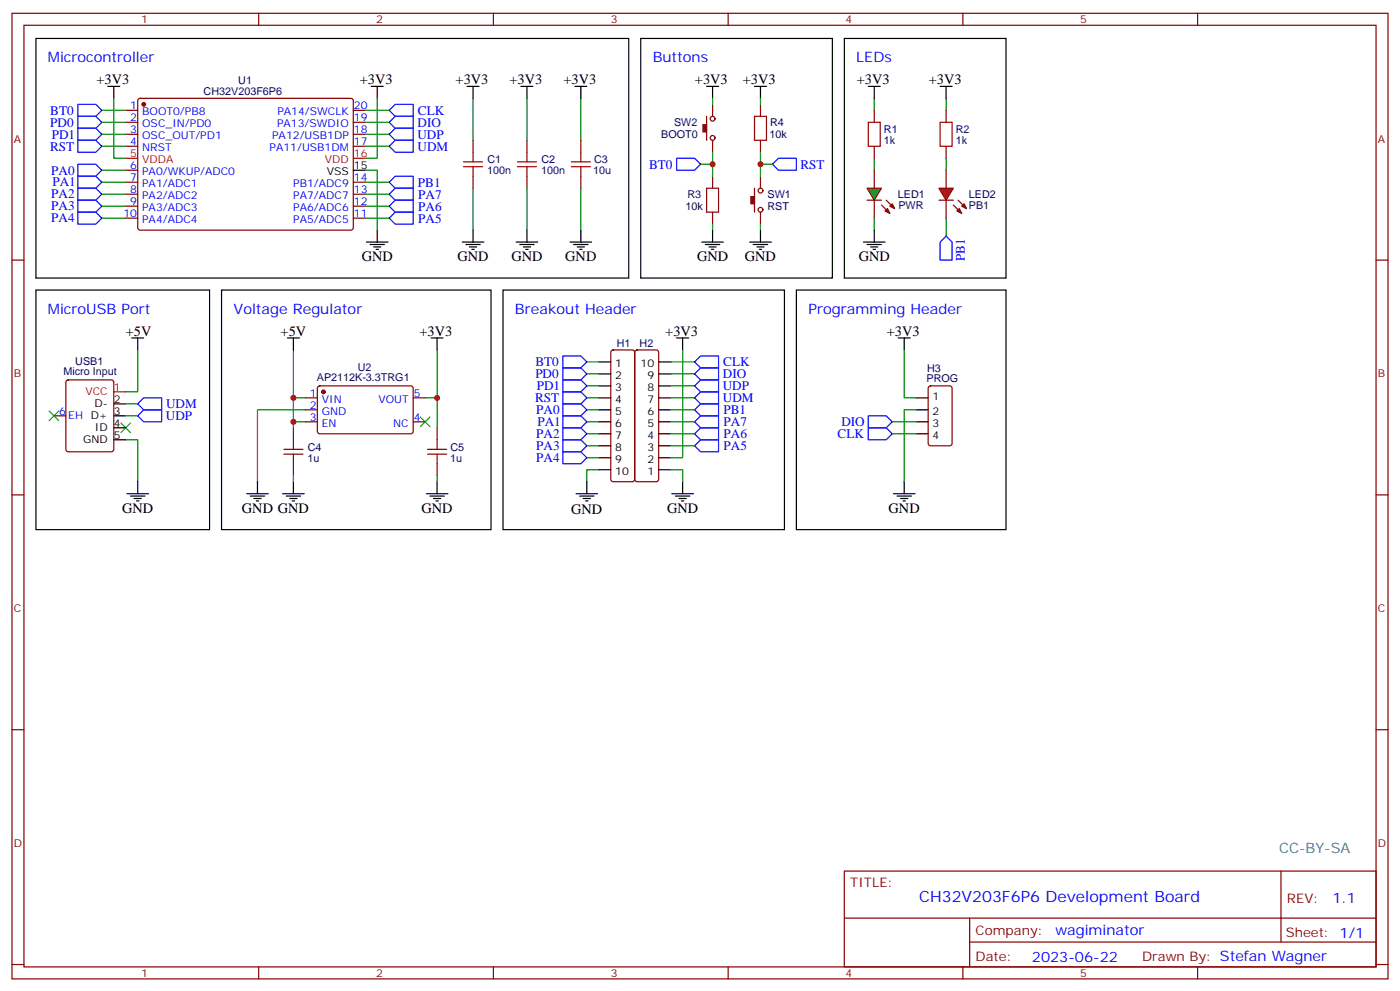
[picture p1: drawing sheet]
<svg xmlns="http://www.w3.org/2000/svg" width="412mm" height="292mm" viewBox="0 0 412 292" stroke-linecap="round" stroke-linejoin="round" font-family="sans-serif">
<g fill="none" stroke="#870000" stroke-width=".35">
<path d="M3.5 3.9h405.4v284.4h-405.4zM7.1 7.4h398.2v277.3h-398.2zM76.2 3.9v3.5M145.3 3.9v3.5M214.5 3.9v3.5M283.6 3.9v3.5M352.8 3.9v3.5M37 32.5h3.6M37 36h3.6M37 39.5h3.6M40.8 29.2l.5-.2h62.3l.5 .7-.1 37.6-.6 .5-62.4-.1-.4-.6v-37.4zM104.1 32.5h3.5"/>
<path d="M104.1 36h3.5M104.1 39.5h3.5M278.7 32.5v3.5M37 43.1h3.6M37 50.1h3.6M37 53.7h3.6M37 57.2h3.6M104.1 43.1h3.5M104.1 53.7h3.5M104.1 57.2h3.5M139.3 41.3v3.5M139.3 51.9v3.5"/>
<path d="M155.2 41.3v3.5M155.2 51.9v3.5M171.1 41.3v3.5M171.1 51.9v3.5M276.6 58.9h4.2M278.7 43.1v3.5M278.7 50.1v5.3M278.7 58.9v5.3M282.2 58.9l2.5 2.5M3.5 76.6h3.6M37 60.7h3.6M37 64.2h3.6"/>
<path d="M104.1 60.7h3.5M104.1 64.2h3.5M280.8 60.4l2.5 2.4M405.3 76.6h3.6M3.5 145.7h3.6M405.3 145.7h3.6M3.5 214.9h3.6M405.3 214.9h3.6M248.7 256.5h156.6v28.2h-156.6zM377.3 256.5v20.9M248.7 270.4h156.5M285.6 277.4h119.6"/>
<path d="M285.6 270.4v14.1M3.5 284h3.6M76.2 284.7v3.6M145.3 284.7v3.6M214.5 284.7v3.6M283.6 284.7v3.6M352.8 284.7v3.6M405.3 284h3.6"/>
</g>
<g fill="#870000" stroke="#870000" stroke-width=".35">
<path d="M281.9 62.1l.7-.7 .7 1.4z"/>
<path d="M283.3 60.7l.7-.7 .7 1.4z"/>
<circle cx="42.3" cy="30.7" r=".53"/>
</g>
<path d="M37 46.6h3.6M104.1 46.6h3.5" fill="none" stroke="#f00" stroke-width=".35"/>
<g fill="none" stroke="#000" stroke-width=".35">
<path d="M248.7 11.3h47.6v70.6h-47.6zM31.7 25.4h3.6M33.5 25.4v3.6M109.4 25.4h3.5M111.1 25.4v3.6M137.6 25.4h3.5M139.3 25.4v3.6M153.5 25.4h3.5M155.2 25.4v3.6M169.3 25.4h3.6M171.1 25.4v3.6M104.1 50.1h3.5"/>
<path d="M107.9 71.3h6.4M109 72h4.2M110.1 72.7h2.1M110.8 73.4h.7M111.1 67.8v3.5M136.2 71.3h6.3M137.2 72h4.3M138.3 72.7h2.1M139 73.4h.7M139.3 67.8v3.5M152 71.3h6.4M153.1 72h4.2"/>
<path d="M154.2 72.7h2.1M154.9 73.4h.7M155.2 67.8v3.5M167.9 71.3h6.4M169 72h4.2M170 72.7h2.2M170.7 73.4h.7M171.1 67.8v3.5"/>
</g>
<g fill="none" stroke="#00f" stroke-width=".35">
<path d="M22.9 30.7h5.3l1.8 1.8-1.8 1.8h-5.3zM22.9 34.3h5.3l1.8 1.7-1.8 1.8h-5.3zM22.9 37.8h5.3l1.8 1.7-1.8 1.8h-5.3zM114.7 39.5l1.7-1.7h5.3v3.5h-5.3zM114.7 36l1.7-1.7h5.3v3.5h-5.3zM114.7 32.5l1.7-1.8h5.3v3.6h-5.3zM22.9 41.3h5.3l1.8 1.8-1.8 1.7h-5.3zM22.9 48.4h5.3l1.8 1.7-1.8 1.8h-5.3zM22.9 51.9h5.3l1.8 1.8-1.8 1.7h-5.3zM22.9 55.4h5.3l1.8 1.8-1.8 1.7h-5.3zM22.9 58.9h5.3l1.8 1.8-1.8 1.8h-5.3zM114.7 57.2l1.7-1.8h5.3v3.5h-5.3z"/>
<path d="M114.7 53.7l1.7-1.8h5.3v3.5h-5.3zM114.7 43.1l1.7-1.8h5.3v3.5h-5.3zM22.9 62.5h5.3l1.8 1.7-1.8 1.8h-5.3zM114.7 60.7l1.7-1.8h5.3v3.6h-5.3zM116.4 62.5h5.3v3.5h-5.3l-1.7-1.8zM278.7 69.5l1.8 1.8v5.3h-3.6v-5.3z"/>
</g>
<g fill="none" stroke="#008700" stroke-width=".35">
<path d="M30 32.5h7M30 36h7M30 39.5h7M33.5 29v17.6h3.5M107.6 32.5h7.1M107.6 36h7.1M107.6 39.5h7.1M111.1 29v17.6h-3.5M139.3 29v12.3M155.2 29v12.3M171.1 29v12.3M278.7 29v3.5"/>
<path d="M30 43.1h7M30 50.1h7M30 53.7h7M30 57.2h7M107.6 50.1h3.5v17.7M107.6 43.1h7.1M107.6 53.7h7.1M107.6 57.2h7.1M139.3 55.4v12.4M155.2 55.4v12.4M171.1 55.4v12.4M278.7 46.6v3.5"/>
<path d="M30 60.7h7M30 64.2h7M107.6 60.7h7.1M107.6 64.2h7.1M257.5 64.2v3.6M278.7 64.2v5.3"/>
</g>
<g fill="none" stroke="#a10000" stroke-width=".35">
<path d="M276.9 36h3.6v7.1h-3.6zM136.5 47.7h5.7M136.5 49.1h5.7M139.3 44.8v2.9M139.3 49.1v2.8M152.4 47.7h5.6M152.4 49.1h5.6M155.2 44.8v2.9M155.2 49.1v2.8M168.3 47.7h5.6M168.3 49.1h5.6M171.1 44.8v2.9"/>
<path d="M171.1 49.1v2.8"/>
</g>
<path d="M276.6 55.4h4.2l-2.1 3.5z" fill="#f00" stroke="#870000" stroke-width=".35"/>
<path d="M257.5 29v3.5M257.5 46.6v3.5" fill="none" stroke="#008700" stroke-width=".35"/>
<path d="M254.4 71.3h6.3M255.4 72h4.2M256.5 72.7h2.1M257.2 73.4h.7M257.5 67.8v3.5" fill="none" stroke="#000" stroke-width=".35"/>
<path d="M255.8 36h3.5v7.1h-3.5z" fill="none" stroke="#a10000" stroke-width=".35"/>
<path d="M257.5 32.5v3.5M257.5 43.1v3.5M257.5 50.1v5.3M257.5 58.9v5.3" fill="none" stroke="#870000" stroke-width=".35"/>
<path d="M255.4 55.4h4.2l-2.1 3.5z" fill="#0c0" stroke="#870000" stroke-width=".35"/>
<g fill="none" stroke="#870000" stroke-width=".35">
<path d="M208.1 34.3v7M209.9 30.7v3.6M224 30.7v3.6M209.9 41.3v3.5M209.9 51.9v3.5M222.2 55.4v7.1M224 41.3v3.5M224 51.9v3.5M255.4 58.9h4.2M261.1 58.9l2.4 2.5M209.9 62.5v3.5M224 62.5v3.5"/>
<path d="M259.6 60.4l2.5 2.4M19.6 112.1l.5-.2h12.7l.7 .4v20l-.4 .7h-13l-.6-.4-.1-20zM90 117.2h3.5M93.7 113.8l.5-.2 27.1 .1 .4 .6-.1 13-.6 .4h-27.1l-.4-.7v-12.7zM121.7 117.2h3.5M180.2 103.3l.4-.3h5.7l.5 .3 .2 .5v37.3l-.3 .5-.4 .3h-5.7l-.5-.3-.2-.5v-37.3zM187.2 103.3l.5-.3h5.6l.5 .3 .2 .5v37.3l-.2 .5-.5 .3h-5.6l-.5-.3-.2-.5v-37.3zM273.6 113.8l.5-.2h5.7l.6 .5 .1 16.5-.5 .6-5.9 .1-.6-.5-.1-16.5zM15.9 122.4h3.5M86.4 126v3.5M86.4 136.6v3.5M90 120.7h3.5"/>
<path d="M90 124.2h3.5M121.7 124.2h3.5M128.8 126v3.5M128.8 136.6v3.5"/>
<circle cx="209.9" cy="35" r=".71"/>
<circle cx="209.9" cy="40.6" r=".71"/>
<circle cx="224" cy="56.1" r=".71"/>
<circle cx="224" cy="61.8" r=".71"/>
</g>
<g fill="#870000" stroke="#870000" stroke-width=".35">
<path d="M260.7 62.1l.7-.7 .7 1.4z"/>
<path d="M262.8 60l.7 1.4-1.4-.7z"/>
<path d="M221.2 57.9h1v2.1h-1z"/>
<path d="M207.1 36.7h1v2.1h-1z"/>
<circle cx="95.2" cy="115.4" r=".53"/>
</g>
<g fill="none" stroke="#000" stroke-width=".35">
<path d="M10.6 11.3h174.6v70.6h-174.6zM188.7 11.3h56.5v70.6h-56.5zM208.1 25.4h3.6M209.9 25.4v3.6M222.2 25.4h3.6M224 25.4v3.6M255.8 25.4h3.5M257.5 25.4v3.6M276.9 25.4h3.6M278.7 25.4v3.6M206.7 71.3h6.4M207.8 72h4.2"/>
<path d="M208.8 72.7h2.2M209.5 73.4h.8M209.9 67.8v3.5M220.8 71.3h6.4M221.9 72h4.2M223 72.7h2.1M223.7 73.4h.7M224 67.8v3.5M10.6 85.4h51.1v70.6h-51.1zM38.8 99.5h3.5M40.6 99.5v3.5M65.3 85.4h79.3v70.6h-79.3z"/>
<path d="M84.7 99.5h3.5M86.4 99.5v3.5M127 99.5h3.5M128.8 99.5v3.5M148.2 85.4h82.9v70.6h-82.9zM199.3 99.5h3.5M201.1 99.5v3.5M234.6 85.4h61.7v70.6h-61.7zM264.6 99.5h3.5M266.3 99.5v3.5M33.5 118.9h3.5M176.4 106.6h3.5"/>
<path d="M176.4 110.1h3.5M176.4 113.6h3.5M176.4 117.2h3.5M194 106.6h3.6M194 110.1h3.6M194 113.6h3.6M194 117.2h3.6M269.9 117.2h3.5M33.5 129.5h3.5M33.5 126h3.5M33.5 122.4h3.5M176.4 120.7h3.5"/>
<path d="M176.4 124.2h3.5M176.4 127.7h3.5M176.4 131.3h3.5M176.4 134.8h3.5M176.4 138.3h3.5M194 120.7h3.6M194 124.2h3.6M194 127.7h3.6M194 131.3h3.6M194 134.8h3.6M194 138.3h3.6M269.9 120.7h3.5"/>
<path d="M269.9 124.2h3.5M269.9 127.7h3.5M37.4 145.4h6.3M38.5 146.1h4.2M39.5 146.8h2.1M40.2 147.5h.7M40.6 141.9v3.5M72.7 145.4h6.3M73.7 146.1h4.3M74.8 146.8h2.1M75.5 147.5h.7M75.8 141.9v3.5"/>
<path d="M83.3 145.4h6.3M84.3 146.1h4.2M85.4 146.8h2.1M86.1 147.5h.7M86.4 141.9v3.5M125.6 145.4h6.3M126.6 146.1h4.3M127.7 146.8h2.1M128.4 147.5h.7M128.8 141.9v3.5M169.7 145.4h6.3M170.7 146.1h4.3"/>
<path d="M171.8 146.8h2.1M172.5 147.5h.7M172.9 141.9v3.5M197.9 145.4h6.4M199 146.1h4.2M200 146.8h2.1M200.7 147.5h.7M201.1 141.9v3.5M263.2 145.4h6.3M264.2 146.1h4.3M265.3 146.8h2.1M266 147.5h.7"/>
<path d="M266.3 141.9v3.5"/>
</g>
<path d="M222.2 34.3h3.6v7h-3.6zM208.1 55.4h3.6v7.1h-3.6zM83.6 133.7h5.7M83.6 132.3h5.7M86.4 129.5v2.8M86.4 133.7v2.9M125.9 133.7h5.7M125.9 132.3h5.7M128.8 129.5v2.8M128.8 133.7v2.9" fill="none" stroke="#a10000" stroke-width=".35"/>
<g fill="none" stroke="#008700" stroke-width=".35">
<path d="M209.9 29v1.7M224 29v1.7M206.4 48.4h3.5M209.9 44.8v7.1M224 44.8v7.1M224 48.4h3.5M209.9 66v1.8M224 66v1.8M37 118.9h3.6M40.6 103v12.4h-3.6M86.4 103v14.2h3.6M86.4 117.2v8.8"/>
<path d="M128.8 103v14.2h-3.6M128.8 117.2v8.8M172.9 106.6h3.5M172.9 110.1h3.5M172.9 113.6h3.5M172.9 117.2h3.5M197.6 106.6h7M197.6 110.1h7M197.6 113.6h7M197.6 117.2h7M201.1 103v31.8h-3.5M266.3 103v14.2h3.6"/>
<path d="M37 129.5h3.6v12.4M37 122.4h3.6M86.4 124.2h3.6M90 120.7h-14.2v21.2M172.9 124.2h3.5M172.9 120.7h3.5M172.9 127.7h3.5M172.9 131.3h3.5M172.9 134.8h3.5M176.4 138.3h-3.5v3.6M197.6 138.3h3.5v3.6M197.6 124.2h7"/>
<path d="M197.6 120.7h7M197.6 127.7h7M197.6 131.3h7M262.8 124.2h7.1M262.8 127.7h7.1M269.9 120.7h-3.6v21.2M86.4 140.1v1.8M128.8 140.1v1.8"/>
</g>
<path d="M14.5 121l2.8 2.9M17.3 121l-2.8 2.9M35.6 124.6l2.9 2.8M38.5 124.6l-2.9 2.8M123.8 122.8l2.8 2.8M126.6 122.8l-2.8 2.8" fill="none" stroke="#3c3" stroke-width=".35"/>
<path d="M33.5 115.4h3.5" fill="none" stroke="#f00" stroke-width=".35"/>
<g fill="none" stroke="#00f" stroke-width=".35">
<path d="M199.3 46.6h5.3l1.8 1.8-1.8 1.7h-5.3zM227.5 48.4l1.8-1.8h5.3v3.5h-5.3zM40.6 118.9l1.7-1.7h5.3v3.5h-5.3zM165.8 104.8h5.3l1.8 1.8-1.8 1.7h-5.3zM165.8 108.3h5.3l1.8 1.8-1.8 1.8h-5.3zM165.8 111.9h5.3l1.8 1.7-1.8 1.8h-5.3zM165.8 115.4h5.3l1.8 1.8-1.8 1.7h-5.3zM165.8 118.9h5.3l1.8 1.8-1.8 1.7h-5.3zM204.6 106.6l1.8-1.8h5.3v3.5h-5.3zM204.6 110.1l1.8-1.8h5.3v3.6h-5.3zM204.6 113.6l1.8-1.7h5.3v3.5h-5.3zM204.6 117.2l1.8-1.8h5.3v3.5h-5.3z"/>
<path d="M40.6 122.4l1.7-1.7h5.3v3.5h-5.3zM165.8 122.4h5.3l1.8 1.8-1.8 1.8h-5.3zM165.8 126h5.3l1.8 1.7-1.8 1.8h-5.3zM165.8 129.5h5.3l1.8 1.8-1.8 1.7h-5.3zM165.8 133h5.3l1.8 1.8-1.8 1.8h-5.3zM204.6 120.7l1.8-1.8h5.3v3.5h-5.3zM204.6 127.7l1.8-1.7h5.3v3.5h-5.3zM204.6 131.3l1.8-1.8h5.3v3.5h-5.3zM206.4 122.4h5.3v3.6h-5.3l-1.8-1.8zM255.8 126h5.3l1.7 1.7-1.7 1.8h-5.3zM255.8 122.4h5.3l1.7 1.8-1.7 1.8h-5.3z"/>
</g>
<g fill="#c00">
<circle cx="86.4" cy="124.2" r=".88"/>
<circle cx="86.4" cy="117.2" r=".88"/>
<circle cx="128.8" cy="117.2" r=".88"/>
<circle cx="209.9" cy="48.4" r=".88"/>
<circle cx="224" cy="48.4" r=".88"/>
</g>
<text font-size="4.6" fill="#00f" x="270.8" y="265.5">CH32V203F6P6 Development Board</text>
<g font-size="4.2" fill="#00f">
<text x="14.1" y="18.4">Microcontroller</text>
<text x="192.3" y="18.4">Buttons</text>
<text x="252.2" y="18.4">LEDs</text>
<text x="14.1" y="92.5">MicroUSB Port</text>
<text x="68.8" y="92.5">Voltage Regulator</text>
<text x="151.7" y="92.5">Breakout Header</text>
<text x="238.1" y="92.5">Programming Header</text>
<text x="392.5" y="265.8">1.1</text>
<text x="310.9" y="275.3">wagiminator</text>
<text x="304" y="283.1">2023-06-22</text>
</g>
<g font-size="4.2">
<text x="28.4" y="24.8">+3V3</text>
<text x="106" y="24.8">+3V3</text>
<text x="134.2" y="24.8">+3V3</text>
<text x="150.1" y="24.8">+3V3</text>
<text x="166" y="24.8">+3V3</text>
<text x="204.7" y="24.8">+3V3</text>
<text x="218.8" y="24.8">+3V3</text>
<text x="252.4" y="24.8">+3V3</text>
<text x="273.6" y="24.8">+3V3</text>
<text x="106.5" y="76.9">GND</text>
<text x="134.8" y="76.9">GND</text>
<text x="150.6" y="76.9">GND</text>
<text x="166.5" y="76.9">GND</text>
<text x="205.3" y="76.9">GND</text>
<text x="219.4" y="76.9">GND</text>
<text x="252.9" y="76.9">GND</text>
<text x="37" y="98.8">+5V</text>
<text x="82.7" y="98.8">+5V</text>
<text x="123.6" y="98.8">+3V3</text>
<text x="196" y="98.8">+3V3</text>
<text x="261.2" y="98.8">+3V3</text>
<text x="36" y="151">GND</text>
<text x="71.3" y="151">GND GND</text>
<text x="124.2" y="151">GND</text>
<text x="168.2" y="151.5">GND</text>
<text x="196.5" y="151">GND</text>
<text x="261.8" y="151">GND</text>
</g>
<text font-size="4.2" fill="#0099b0" x="376.8" y="251.2">CC-BY-SA</text>
<g font-size="3.9" fill="#00f">
<text x="14.8" y="33.8">BT0</text>
<text x="123.1" y="33.8">CLK</text>
<text x="14.8" y="37.3">PD0</text>
<text x="15.2" y="40.8">PD1</text>
<text x="123" y="40.8">UDP</text>
<text x="123" y="37.3">DIO</text>
<text x="14.7" y="44.4">RST</text>
<text x="123" y="44.4">UDM</text>
<text x="15.1" y="51.4">PA0</text>
<text x="191.2" y="49.6">BT0</text>
<text x="235.8" y="49.6">RST</text>
<text x="15.1" y="58.4">PA2</text>
<text x="15.4" y="54.9">PA1</text>
<text x="123.1" y="55">PB1</text>
<text x="123.2" y="58.5">PA7</text>
<text x="15.1" y="62">PA3</text>
<text x="15.1" y="65.5">PA4</text>
<text x="123.2" y="65.5">PA5</text>
<text x="123.2" y="62">PA6</text>
<text x="284.2" y="76.9" transform="rotate(-90 284.2 76.9)">PB1</text>
<text x="157.7" y="107.8">BT0</text>
<text x="213.1" y="107.9">CLK</text>
<text x="157.7" y="111.4">PD0</text>
<text x="213" y="111.4">DIO</text>
<text x="157.6" y="118.4">RST</text>
<text x="158.1" y="114.9">PD1</text>
<text x="212.9" y="114.9">UDP</text>
<text x="213" y="118.5">UDM</text>
<text x="48.9" y="123.8">UDP</text>
<text x="48.9" y="120.2">UDM</text>
<text x="158" y="121.9">PA0</text>
<text x="158.3" y="125.5">PA1</text>
<text x="213.1" y="122">PB1</text>
<text x="213.2" y="125.5">PA7</text>
<text x="247.9" y="125.4">DIO</text>
<text x="158" y="129">PA2</text>
<text x="213.2" y="129">PA6</text>
<text x="246.8" y="128.9">CLK</text>
<text x="158" y="132.5">PA3</text>
<text x="158" y="136.1">PA4</text>
<text x="213.2" y="132.6">PA5</text>
</g>
<g font-size="3.9" fill="#800">
<text x="250.5" y="261.1">TITLE:</text>
<text x="379.1" y="265.8">REV:</text>
<text x="287.4" y="275.3">Company:</text>
<text x="378.7" y="275.9">Sheet: 1/1</text>
<text x="287.4" y="283">Date:</text>
<text x="336.4" y="283.1">Drawn By: Stefan Wagner</text>
</g>
<g font-size="3.2" fill="#800">
<text x="41.6" y="6.9">1</text>
<text x="110.8" y="6.9">2</text>
<text x="179.9" y="6.9">3</text>
<text x="249.1" y="6.9">4</text>
<text x="318.2" y="6.9">5</text>
<text x="4.1" y="42">A</text>
<text x="405.9" y="42">A</text>
<text x="4.1" y="111.2">B</text>
<text x="405.9" y="111.2">B</text>
<text x="4.1" y="180.3">C</text>
<text x="405.9" y="180.3">C</text>
<text x="4.1" y="249.4">D</text>
<text x="405.9" y="249.4">D</text>
<text x="41.6" y="287.7">1</text>
<text x="110.8" y="287.7">2</text>
<text x="179.9" y="287.7">3</text>
<text x="249.1" y="287.7">4</text>
<text x="318.2" y="287.7">5</text>
</g>
<g font-size="3.2" fill="#000080">
<text x="60" y="28">CH32V203F6P6</text>
<text x="70.2" y="24.6">U1</text>
<text x="194.8" y="40.7">BOOT0</text>
<text x="198.6" y="37.2">SW2</text>
<text x="226.7" y="40.7">10k</text>
<text x="226.9" y="37.2">R4</text>
<text x="260.4" y="39.3">R1</text>
<text x="281.5" y="39.3">R2</text>
<text x="260.4" y="42.5">1k</text>
<text x="281.5" y="42.5">1k</text>
<text x="143.5" y="51.3">100n</text>
<text x="143.6" y="48.1">C1</text>
<text x="159.4" y="51.3">100n</text>
<text x="159.5" y="48.1">C2</text>
<text x="174.7" y="51.3">10u</text>
<text x="175" y="48.1">C3</text>
<text x="202.5" y="58.3">R3</text>
<text x="226.1" y="58.3">SW1</text>
<text x="264.5" y="58.3">LED1</text>
<text x="285.4" y="58.3">LED2</text>
<text x="201.9" y="61.8">10k</text>
<text x="226.1" y="61.9">RST</text>
<text x="264.6" y="61.5">PWR</text>
<text x="285.4" y="61.5">PB1</text>
<text x="22.2" y="107.6">USB1</text>
<text x="181.7" y="102.1">H1</text>
<text x="188.4" y="102.1">H2</text>
<text x="18.7" y="110.5">Micro Input</text>
<text x="93.3" y="112.3">AP2112K-3.3TRG1</text>
<text x="105.4" y="109.2">U2</text>
<text x="272.9" y="112.6">PROG</text>
<text x="273.1" y="109.4">H3</text>
<text x="90.6" y="135.9">1u</text>
<text x="90.7" y="132.8">C4</text>
<text x="132.6" y="135.9">1u</text>
<text x="132.7" y="132.8">C5</text>
</g>
<g font-size="3.2" fill="#00f">
<text x="38.4" y="32.1">1</text>
<text x="38.4" y="35.7">2</text>
<text x="41.9" y="33.9">BOOT0/PB8</text>
<text x="81.7" y="33.9">PA14/SWCLK</text>
<text x="104.2" y="35.7">19</text>
<text x="104.2" y="32.1">20</text>
<text x="38.4" y="39.2">3</text>
<text x="41.9" y="37.4">OSC_IN/PD0</text>
<text x="41.9" y="41">OSC_OUT/PD1</text>
<text x="80.2" y="41">PA12/USB1DP</text>
<text x="81.6" y="37.4">PA13/SWDIO</text>
<text x="104.2" y="39.2">18</text>
<text x="38.4" y="42.7">4</text>
<text x="41.9" y="44.5">NRST</text>
<text x="79.4" y="44.5">PA11/USB1DM</text>
<text x="104.2" y="42.7">17</text>
<text x="38.4" y="49.8">6</text>
<text x="38.4" y="53.3">7</text>
<text x="41.9" y="51.5">PA0/WKUP/ADC0</text>
<text x="104.2" y="53.3">14</text>
<text x="38.4" y="56.8">8</text>
<text x="41.9" y="55.1">PA1/ADC1</text>
<text x="41.9" y="58.6">PA2/ADC2</text>
<text x="86.4" y="55.1">PB1/ADC9</text>
<text x="86.4" y="58.6">PA7/ADC7</text>
<text x="104.2" y="56.8">13</text>
<text x="36.4" y="63.9">10</text>
<text x="38.4" y="60.4">9</text>
<text x="41.9" y="62.1">PA3/ADC3</text>
<text x="41.9" y="65.7">PA4/ADC4</text>
<text x="86.4" y="65.7">PA5/ADC5</text>
<text x="86.4" y="62.1">PA6/ADC6</text>
<text x="104.2" y="63.9">11</text>
<text x="104.2" y="60.4">12</text>
<text x="91.3" y="116.8">1</text>
<text x="94.8" y="118.6">VIN</text>
<text x="111.5" y="118.6">VOUT</text>
<text x="121.9" y="116.8">5</text>
<text x="17.4" y="122.1">6</text>
<text x="20.1" y="123.5">EH D+</text>
<text x="91.3" y="120.3">2</text>
<text x="91.3" y="123.9">3</text>
<text x="94.8" y="122.1">GND</text>
<text x="94.8" y="125.6">EN</text>
<text x="115.8" y="125.6">NC</text>
<text x="121.9" y="123.9">4</text>
</g>
<g font-size="3.2" fill="#f00">
<text x="38.4" y="46.2">5</text>
<text x="104.2" y="46.2">16</text>
<text x="41.9" y="48">VDDA</text>
<text x="95.7" y="48">VDD</text>
<text x="25.1" y="116.5">VCC</text>
<text x="33.5" y="115">1</text>
</g>
<g font-size="3.2">
<text x="96.3" y="51.5">VSS</text>
<text x="104.2" y="49.8">15</text>
<text x="181.2" y="108">1</text>
<text x="188.7" y="108">10</text>
<text x="181.2" y="111.5">2</text>
<text x="190.7" y="111.5">9</text>
<text x="27.9" y="120">D-</text>
<text x="33.5" y="118.6">2</text>
<text x="181.2" y="115">3</text>
<text x="181.2" y="118.6">4</text>
<text x="190.7" y="118.6">7</text>
<text x="190.7" y="115">8</text>
<text x="274.7" y="117.9">1</text>
<text x="33.5" y="125.6">4</text>
<text x="33.5" y="122.1">3</text>
<text x="181.2" y="122.1">5</text>
<text x="181.2" y="125.6">6</text>
<text x="190.7" y="125.6">5</text>
<text x="190.7" y="122.1">6</text>
<text x="274.7" y="122.1">2</text>
<text x="274.7" y="125.6">3</text>
<text x="24.5" y="130.6">GND</text>
<text x="28" y="127">ID</text>
<text x="33.5" y="129.2">5</text>
<text x="181.2" y="129.2">7</text>
<text x="190.7" y="129.2">4</text>
<text x="274.7" y="129.2">4</text>
<text x="181.2" y="132.7">8</text>
<text x="181.2" y="136.2">9</text>
<text x="190.7" y="136.2">2</text>
<text x="190.7" y="132.7">3</text>
<text x="181.2" y="139.7">10</text>
<text x="190.7" y="139.7">1</text>
</g>
</svg>
